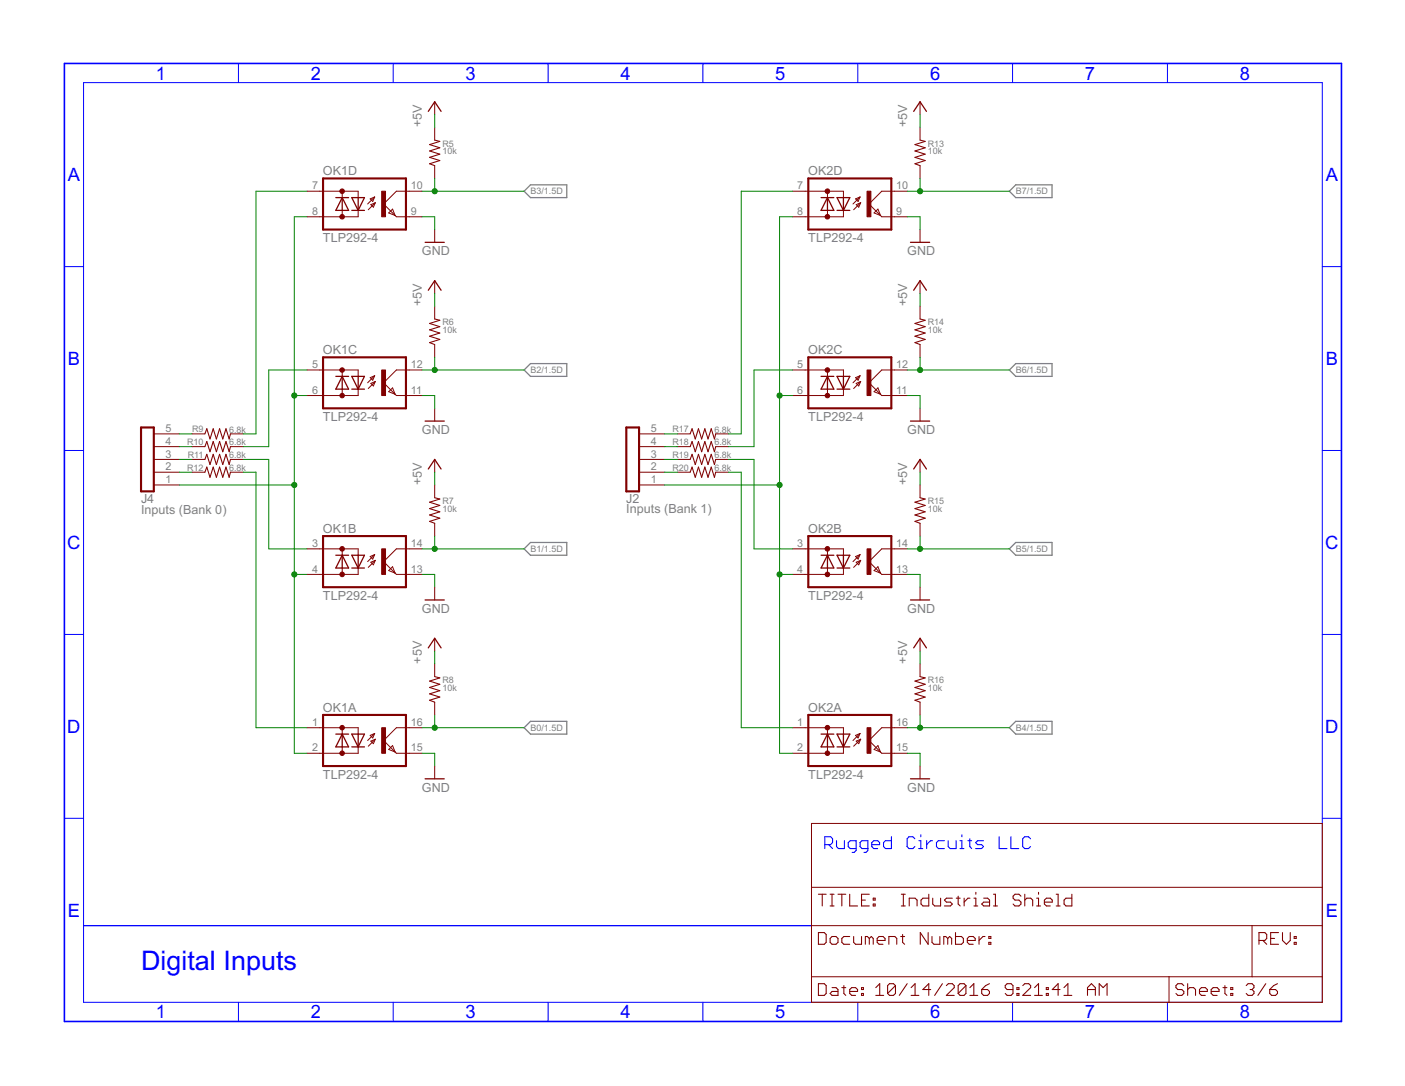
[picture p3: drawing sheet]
<svg xmlns="http://www.w3.org/2000/svg" width="279mm" height="216mm" viewBox="0 0 279 216" stroke-linecap="round" stroke-linejoin="round" font-family="sans-serif">
<path d="M12.8 12.6h254v190.5h-254z" fill="none" stroke="#00f" stroke-width=".32"/>
<g fill="none" stroke="#00f" stroke-width=".2">
<path d="M16.6 16.4h246.4v182.9h-246.4zM47.4 12.6v3.8M78.2 12.6v3.8M109 12.6v3.8M139.8 12.6v3.8M170.6 12.6v3.8M201.4 12.6v3.8M232.2 12.6v3.8M12.8 53h3.8M263 53h3.8M12.8 89.6h3.8M263 89.6h3.8"/>
<path d="M12.8 126.1h3.8M263 126.1h3.8M12.8 162.7h3.8M263 162.7h3.8M47.4 199.3v3.8M78.2 199.3v3.8M109 199.3v3.8M139.8 199.3v3.8M170.6 199.3v3.8M201.4 199.3v3.8M232.2 199.3v3.8"/>
</g>
<g fill="none" stroke="#00f" stroke-width=".21">
<path d="M164 167.9h1.2l.4-.4v-.7l-.4-.5h-1.2v2.4M164.8 167.9l.8 .8M166.3 167.1v1.2l.4 .4h1.2v-1.6M170.2 168.7h-1.1l-.4-.4v-.8l.4-.4h1.1v2l-.3 .4h-.4M172.6 168.7h-1.2l-.4-.4v-.8l.4-.4h1.2v2l-.4 .4h-.4M173.4 167.9h1.5v-.4l-.4-.4h-.7l-.4 .4v.8l.4 .4h.7M177.3 166.3v2.4h-1.2l-.4-.4v-.8l.4-.4h1.2M181.9 166.8l-.4-.5h-.7l-.4 .5v1.5l.4 .4h.7l.4-.4M182.7 168.7h.8M182.7 167.1h.4v1.6M183.1 166v.3M184.3 167.1v1.6"/>
<path d="M185.4 167.1h-.3l-.8 .8M187.8 167.1h-1.2l-.4 .4v.8l.4 .4h1.2M188.6 167.1v1.2l.4 .4h1.1v-1.6M190.9 168.7h.8M190.9 167.1h.4v1.6M191.3 166v.3M192.5 167.1h.7M192.8 166.8v1.5l.4 .4M195.6 167.1h-1.2l-.4 .4 .4 .4h.8l.4 .4-.4 .4h-1.2M198.7 166.3v2.4h1.6M201 166.3v2.4h1.6M204.9 166.8l-.4-.5h-.7l-.4 .5v1.5l.4 .4h.7l.4-.4"/>
</g>
<path d="M16.6 184h144.8" fill="none" stroke="#00f" stroke-width=".25"/>
<path d="M104.2 38l1.3-1.3h7.2v2.6h-7.2zM200.7 38l1.3-1.3h7.2v2.6h-7.2zM104.2 73.6l1.3-1.3h7.2v2.5h-7.2zM202 72.3h7.2v2.5h-7.2l-1.3-1.2zM104.2 109.1l1.3-1.3h7.2v2.6h-7.2zM202 107.8h7.2v2.6h-7.2l-1.3-1.3zM104.2 144.7l1.3-1.3h7.2v2.5h-7.2zM202 143.4h7.2v2.5h-7.2l-1.3-1.2z" fill="none" stroke="#808080" stroke-width=".25"/>
<path d="M64.2 35.5h16.5v10.1h-16.5zM160.7 35.5h16.5v10.1h-16.5zM64.2 71h16.5v10.2h-16.5zM160.7 71h16.5v10.2h-16.5zM28 85h2.6v12.7h-2.6zM124.5 85h2.6v12.7h-2.6zM64.2 106.6h16.5v10.1h-16.5zM160.7 106.6h16.5v10.1h-16.5zM64.2 142.1h16.5v10.2h-16.5zM160.7 142.1h16.5v10.2h-16.5z" fill="none" stroke="#800000" stroke-width=".42"/>
<g fill="none" stroke="#800000" stroke-width=".2">
<path d="M61.1 38h10.1v1.3M68.1 38v1.3M73.6 39.5l.9-.3-.4 .8zM74.5 39.2l-1.4 1.4M83.9 38h-5.1l-2.5 2.6 2.5 2.5h5.1M86.4 20.2v2.6M86.4 25.3v2.6M86.4 32.9v2.6M157.6 38h10.1v1.3M164.5 38v1.3M170.1 39.5l.9-.3-.4 .8zM171 39.2l-1.4 1.4"/>
<path d="M180.4 38h-5.1l-2.5 2.6 2.5 2.5h5.1M183 20.2v2.6M183 25.3v2.6M183 32.9v2.6M68.1 41.8v1.3M71.2 41.8v1.3h-10.1M73.7 40.7l.9-.4-.3 .9zM74.6 40.3l-1.4 1.4M78.1 41.6l.5 1.2-1.3-.5zM86.4 45.6v2.6M86.4 55.8v2.5M164.5 41.8v1.3"/>
<path d="M167.7 41.8v1.3h-10.1M170.3 40.7l.9-.4-.4 .9zM171.2 40.3l-1.4 1.4M174.6 41.6l.5 1.2-1.3-.5zM183 45.6v2.6M183 55.8v2.5M61.1 73.6h10.1v1.2M68.1 73.6v1.2M68.1 77.4v1.2M71.2 77.4v1.2h-10.1M73.6 75.1l.9-.4-.4 .9zM73.7 76.2l.9-.4-.3 .9z"/>
<path d="M74.5 74.7l-1.4 1.4M74.6 75.8l-1.4 1.4M78.1 77.1l.5 1.3-1.3-.5zM83.9 73.6h-5.1l-2.5 2.5 2.5 2.5h5.1M86.4 60.9v2.5M86.4 68.5v2.5M157.6 73.6h10.1v1.2M164.5 73.6v1.2M164.5 77.4v1.2M167.7 77.4v1.2h-10.1M170.1 75.1l.9-.4-.4 .9zM170.3 76.2l.9-.4-.4 .9z"/>
<path d="M171 74.7l-1.4 1.4M171.2 75.8l-1.4 1.4M174.6 77.1l.5 1.3-1.3-.5zM175.1 78.4l.2 .2h5.1M180.4 73.6h-5.1l-2.5 2.5 2.3 2.3M183 60.9v2.5M183 68.5v2.5M30.6 96.4h5.1M30.6 93.9h5.1M30.6 91.3h5.1M30.6 88.8h5.1M30.6 86.3h5.1"/>
<path d="M38.2 93.9h2.5M38.2 91.3h2.5M38.2 88.8h2.5M38.2 86.3h2.5M45.8 93.9h2.6M45.8 91.3h2.6M45.8 88.8h2.6M45.8 86.3h2.6M86.4 81.2v2.5M86.4 91.3v2.6M86.4 96.4v2.6M127.1 96.4h5.1"/>
<path d="M127.1 93.9h5.1M127.1 91.3h5.1M127.1 88.8h5.1M127.1 86.3h5.1M134.7 93.9h2.5M134.7 91.3h2.5M134.7 88.8h2.5M134.7 86.3h2.5M142.3 93.9h2.6M142.3 91.3h2.6M142.3 88.8h2.6M142.3 86.3h2.6"/>
<path d="M183 81.2v2.5M183 91.3v2.6M183 96.4v2.6M61.1 109.1h10.1v1.3M68.1 109.1v1.3M68.1 112.9v1.3M71.2 112.9v1.3h-10.1M73.6 110.6l.9-.3-.4 .8zM73.7 111.8l.9-.4-.3 .9zM74.5 110.3l-1.4 1.4M74.6 111.4l-1.4 1.4M78.1 112.7l.5 1.2-1.3-.5z"/>
<path d="M83.9 109.1h-5.1l-2.5 2.6 2.5 2.5h5.1M86.4 104v2.6M86.4 116.7v2.6M157.6 109.1h10.1v1.3M164.5 109.1v1.3M164.5 112.9v1.3M167.7 112.9v1.3h-10.1M170.1 110.6l.9-.3-.4 .8zM170.3 111.8l.9-.4-.4 .9zM171 110.3l-1.4 1.4M171.2 111.4l-1.4 1.4M174.6 112.7l.5 1.2-1.3-.5z"/>
<path d="M180.4 109.1h-5.1l-2.5 2.6 2.5 2.5h5.1M183 104v2.6M183 116.7v2.6M86.4 126.9v2.5M86.4 132v2.5M86.4 139.6v2.5M183 126.9v2.5M183 132v2.5M183 139.6v2.5M61.1 144.7h10.1v1.2M68.1 144.7v1.2M68.1 148.5v1.3"/>
<path d="M71.2 148.5v1.3h-10.1M73.6 146.2l.9-.4-.4 .9zM73.7 147.3l.9-.3-.3 .8zM74.5 145.8l-1.4 1.4M74.6 147l-1.4 1.4M77.3 149l.8-.8 .5 1.3zM83.9 144.7h-5.1l-2.5 2.5 2.5 2.6h5.1M86.4 152.3v2.5M157.6 144.7h10.1v1.2M164.5 144.7v1.2M164.5 148.5v1.3M167.7 148.5v1.3h-10.1"/>
<path d="M170.1 146.2l.9-.4-.4 .9zM170.3 147.3l.9-.3-.4 .8zM171 145.8l-1.4 1.4M171.2 147l-1.4 1.4M174.6 148.2l.5 1.3-1.3-.5zM180.4 144.7h-5.1l-2.5 2.5 2.5 2.6h5.1M183 152.3v2.5M161.4 163.7h101.6v35.6h-101.6zM161.4 176.4h101.6M161.4 184h101.6M161.4 194.2h101.6M232.5 194.2v5.1"/>
<path d="M249 184v10.2"/>
</g>
<g fill="none" stroke="#800000" stroke-width=".25">
<path d="M66.8 39.3h2.5M68.1 39.3v2.5M68.1 39.3l1.2 2.5h-2.5zM70 39.3h2.5l-1.3 2.5zM71.2 39.3v2.5M85.2 22.1l1.2-1.9 1.3 1.9M163.3 39.3h2.5M164.5 39.3l1.3 2.5h-2.5zM164.5 39.3v2.5M166.5 39.3h2.5l-1.3 2.5zM167.7 39.3v2.5M181.7 22.1l1.3-1.9 1.2 1.9"/>
<path d="M70 41.8h2.5M84.5 48.2h3.8M85.2 57.7l1.2-1.9 1.3 1.9M166.5 41.8h2.5M181.1 48.2h3.8M181.7 57.7l1.3-1.9 1.2 1.9M66.8 74.8h2.5M68.1 74.8v2.6M68.1 74.8l1.2 2.6h-2.5zM70 74.8h2.5l-1.3 2.6zM70 77.4h2.5M71.2 74.8v2.6"/>
<path d="M163.3 74.8h2.5M164.5 74.8l1.3 2.6h-2.5zM164.5 74.8v2.6M166.5 77.4h2.5M166.5 74.8h2.5l-1.3 2.6zM167.7 74.8v2.6M84.5 83.7h3.8M85.2 93.2l1.2-1.9 1.3 1.9M181.1 83.7h3.8M181.7 93.2l1.3-1.9 1.2 1.9M66.8 110.4h2.5M68.1 110.4v2.5"/>
<path d="M68.1 110.4l1.2 2.5h-2.5zM70 110.4h2.5l-1.3 2.5zM70 112.9h2.5M71.2 110.4v2.5M84.5 119.3h3.8M163.3 110.4h2.5M164.5 110.4l1.3 2.5h-2.5zM164.5 110.4v2.5M166.5 112.9h2.5M166.5 110.4h2.5l-1.3 2.5zM167.7 110.4v2.5M181.1 119.3h3.8"/>
<path d="M85.2 128.8l1.2-1.9 1.3 1.9M181.7 128.8l1.3-1.9 1.2 1.9M66.8 145.9h2.5M68.1 145.9l1.2 2.6h-2.5zM68.1 145.9v2.6M70 145.9h2.5l-1.3 2.6zM70 148.5h2.5M71.2 145.9v2.6M84.5 154.8h3.8M163.3 145.9h2.5M164.5 145.9l1.3 2.6h-2.5zM164.5 145.9v2.6"/>
<path d="M166.5 148.5h2.5M166.5 145.9h2.5l-1.3 2.6zM167.7 145.9v2.6M181.1 154.8h3.8"/>
</g>
<g fill="#800000" stroke="#800000" stroke-width=".2">
<path d="M67.6 144.4a.46 .46 0 0 1 .8 0 .46 .46 0 0 1-.2 .7 .46 .46 0 0 1-.6-.4h.5h-.5z" fill-rule="evenodd"/>
<path d="M67.6 149.5a.46 .46 0 0 1 .8 0 .46 .46 0 0 1-.2 .7 .46 .46 0 0 1-.6-.4h.5h-.5z" fill-rule="evenodd"/>
<path d="M67.6 108.9a.46 .46 0 0 1 .8-.1 .46 .46 0 0 1-.2 .7 .46 .46 0 0 1-.6-.4h.5h-.5z" fill-rule="evenodd"/>
<path d="M67.6 114a.46 .46 0 0 1 .8-.1 .46 .46 0 0 1-.2 .7 .46 .46 0 0 1-.6-.4h.5h-.5z" fill-rule="evenodd"/>
<path d="M67.6 73.3a.46 .46 0 0 1 .8 0 .46 .46 0 0 1-.2 .7 .46 .46 0 0 1-.6-.4h.5h-.5z" fill-rule="evenodd"/>
<path d="M67.6 78.4a.46 .46 0 0 1 .8 0 .46 .46 0 0 1-.2 .7 .46 .46 0 0 1-.6-.5l.5 .1-.5-.1z" fill-rule="evenodd"/>
<path d="M67.6 37.8a.46 .46 0 0 1 .8-.1 .46 .46 0 0 1-.2 .7 .46 .46 0 0 1-.6-.4h.5h-.5z" fill-rule="evenodd"/>
<path d="M67.6 42.9a.46 .46 0 0 1 .8-.1 .46 .46 0 0 1-.2 .7 .46 .46 0 0 1-.6-.4h.5h-.5z" fill-rule="evenodd"/>
<path d="M164.1 144.4a.46 .46 0 0 1 .8 0 .46 .46 0 0 1-.2 .7 .46 .46 0 0 1-.6-.4h.5h-.5z" fill-rule="evenodd"/>
<path d="M164.1 149.5a.46 .46 0 0 1 .8 0 .46 .46 0 0 1-.2 .7 .46 .46 0 0 1-.6-.4h.5h-.5z" fill-rule="evenodd"/>
<path d="M164.1 108.9a.46 .46 0 0 1 .8-.1 .46 .46 0 0 1-.2 .7 .46 .46 0 0 1-.6-.4h.5h-.5z" fill-rule="evenodd"/>
<path d="M164.1 114a.46 .46 0 0 1 .8-.1 .46 .46 0 0 1-.2 .7 .46 .46 0 0 1-.6-.4h.5h-.5z" fill-rule="evenodd"/>
<path d="M164.1 73.3a.46 .46 0 0 1 .8 0 .46 .46 0 0 1-.2 .7 .46 .46 0 0 1-.6-.4h.5h-.5z" fill-rule="evenodd"/>
<path d="M164.1 78.4a.46 .46 0 0 1 .8 0 .46 .46 0 0 1-.2 .7 .46 .46 0 0 1-.6-.5l.5 .1-.5-.1z" fill-rule="evenodd"/>
<path d="M164.1 37.8a.46 .46 0 0 1 .8-.1 .46 .46 0 0 1-.2 .7 .46 .46 0 0 1-.6-.4h.5h-.5z" fill-rule="evenodd"/>
<path d="M164.1 42.9a.46 .46 0 0 1 .8-.1 .46 .46 0 0 1-.2 .7 .46 .46 0 0 1-.6-.4h.5h-.5z" fill-rule="evenodd"/>
</g>
<g fill="#800000" stroke="#800000" stroke-width=".2">
<path d="M75.9 144.7h.8v5.1h-.8z"/>
<path d="M75.9 109.1h.8v5.1h-.8z"/>
<path d="M75.9 73.6h.8v5h-.8z"/>
<path d="M75.9 38h.8v5.1h-.8z"/>
<path d="M172.4 144.7h.8v5.1h-.8z"/>
<path d="M172.4 109.1h.8v5.1h-.8z"/>
<path d="M172.4 73.6h.8v5h-.8z"/>
<path d="M172.4 38h.8v5.1h-.8z"/>
</g>
<g fill="none" stroke="#800000" stroke-width=".21">
<path d="M86.4 27.9l1.1 .2-2.1 .6 2.1 .7-2.1 .6 2.1 .6-2.1 .7 2.1 .6-2.1 .7 1 .3M183 27.9l1 .2-2.1 .6 2.1 .7-2.1 .6 2.1 .6-2.1 .7 2.1 .6-2.1 .7 1.1 .3M86.4 63.4l1.1 .3-2.1 .6 2.1 .6-2.1 .7 2.1 .6-2.1 .6 2.1 .7-2.1 .6 1 .4M183 63.4l1 .3-2.1 .6 2.1 .6-2.1 .7 2.1 .6-2.1 .6 2.1 .7-2.1 .6 1.1 .4M40.7 86.3l.4-1.1 .7 2.1 .6-2.1 .6 2.1 .7-2.1 .6 2.1 .6-2.1 .7 2.1 .2-1M40.7 88.8l.4-1 .7 2 .6-2 .6 2 .7-2 .6 2 .6-2 .7 2 .2-1M40.7 91.3l.4-1 .7 2.1 .6-2.1 .6 2.1 .7-2.1 .6 2.1 .6-2.1 .7 2.1 .2-1.1M40.7 93.9l.4-1 .7 2 .6-2 .6 2 .7-2 .6 2 .6-2 .7 2 .2-1M86.4 99l1.1 .2-2.1 .6 2.1 .7-2.1 .6 2.1 .6-2.1 .7 2.1 .6-2.1 .7 1 .3M137.2 86.3l.4-1.1 .7 2.1 .6-2.1 .6 2.1 .7-2.1 .6 2.1 .6-2.1 .7 2.1 .2-1M137.2 88.8l.4-1 .7 2 .6-2 .6 2 .7-2 .6 2 .6-2 .7 2 .2-1M137.2 91.3l.4-1 .7 2.1 .6-2.1 .6 2.1 .7-2.1 .6 2.1 .6-2.1 .7 2.1 .2-1.1"/>
<path d="M137.2 93.9l.4-1 .7 2 .6-2 .6 2 .7-2 .6 2 .6-2 .7 2 .2-1M183 99l1 .2-2.1 .6 2.1 .7-2.1 .6 2.1 .6-2.1 .7 2.1 .6-2.1 .7 1.1 .3M86.4 134.5l1.1 .3-2.1 .6 2.1 .6-2.1 .7 2.1 .6-2.1 .6 2.1 .7-2.1 .6 1 .4M183 134.5l1 .3-2.1 .6 2.1 .6-2.1 .7 2.1 .6-2.1 .6 2.1 .7-2.1 .6 1.1 .4M162.8 177.8h1.5M163.5 177.8v2.3M165.1 177.8h.8M165.5 177.8v2.3M166.6 177.8h1.6M167.4 177.8v2.3M169 177.8v2.3h1.5M171.3 178.9h.8"/>
<path d="M172.9 177.8h-1.6v2.3h1.6M173.7 179.7h.3v.4h-.3zM173.7 178.6h.3v.3h-.3zM179.2 177.8h.8M179.6 177.8v2.3M184.7 177.8v2.3h-1.2l-.3-.4v-.8l.3-.3h1.2M185.5 178.6v1.1l.4 .4h1.1v-1.5M189.4 178.6h-1.2l-.4 .3 .4 .4h.8l.4 .4-.4 .4h-1.2M190.2 178.6h.7M190.5 178.2v1.5l.4 .4M191.7 178.6v1.5M192.9 178.6h-.4l-.8 .7"/>
<path d="M193.7 178.6h.4v1.5M194.1 177.4v.4M195.6 178.6h.8l.4 .3v1.2h-1.2l-.4-.4 .4-.4h1.2M197.6 177.8h.4v2.3M203 178.2l-.4-.4h-.8l-.3 .4v.4l.3 .3h.8l.4 .4v.4l-.4 .4h-.8l-.3-.4M203.8 178.9l.4-.3h.8l.4 .3v1.2M203.8 177.8v2.3M206.1 178.6h.4v1.5M206.5 177.4v.4M207.7 179.3h1.6v-.4l-.4-.3h-.8l-.4 .3v.8l.4 .4h.8M210 177.8h.4v2.3M213.1 177.8v2.3h-1.1l-.4-.4v-.8l.4-.3h1.1"/>
<path d="M162.8 185.4h1.1l.4 .4v1.5l-.4 .4h-1.1zM162.8 195.6h1.1l.4 .3v1.6l-.4 .4h-1.1zM165.1 186.6l.4-.4h.7l.4 .4v.7l-.4 .4h-.7l-.4-.4zM165.1 180.1h.8M165.5 196.3h.7l.4 .4v1.2h-1.1l-.4-.4 .4-.4h1.1M167.4 196.3h.8M167.8 195.9v1.6l.4 .4M169 197.1h1.5v-.4l-.4-.4h-.7l-.4 .4v.8l.4 .4h.7M169 186.2h-1.2l-.4 .4v.7l.4 .4h1.2M169.8 186.2v1.1l.3 .4h1.2v-1.5M171.3 197.5h.4v.4h-.4zM171.3 196.3h.4v.4h-.4z"/>
<path d="M172.9 186.6l-.4-.4h-.4v1.5M172.9 186.6l.4-.4 .4 .4v1.1M172.9 186.6v1.1M174.2 197.9h1.5M174.2 196.3l.7-.7v2.3M174.4 187h1.6v-.4l-.4-.4h-.8l-.4 .4v.7l.4 .4h.8M176.8 187.7v-1.5h1.1l.4 .4v1.1M178.1 195.9v1.6l-.4 .4h-.8l-.4-.4M178.1 195.9l-.4-.3h-.8l-.4 .3v1.6M178.1 195.9l-1.6 1.6M179.1 186.2h.8M179.2 180.1h.8"/>
<path d="M179.5 185.8v1.5l.4 .4M180.4 195.6l-1.6 2.3M180.8 180.1v-1.5h1.2l.4 .3v1.2M181.2 197.9h1.5M181.2 196.3l.8-.7v2.3M184.6 185.4v2.3l-1.6-2.3v2.3M185.1 196.7h-1.6l1.2-1.1v2.3M185.3 186.2v1.1l.4 .4h1.2v-1.5M187.4 195.6l-1.5 2.3M188.2 195.9l.4-.3h.8l.4 .3v.4l-1.6 1.6h1.6M188.5 186.6l-.4-.4h-.4v1.5M188.5 186.6v1.1"/>
<path d="M188.5 186.6l.3-.4 .5 .4v1.1M190 185.4v2.3h1.2l.4-.4v-.7l-.4-.4h-1.2M192.1 195.9v1.6l-.4 .4h-.8l-.4-.4M192.1 195.9l-.4-.3h-.8l-.4 .3v1.6M192.1 195.9l-1.6 1.6M192.4 187h1.5v-.4l-.4-.4h-.8l-.3 .4v.7l.3 .4h.8M192.9 197.9h1.5M192.9 196.3l.8-.7v2.3M193.7 180.1h.7M194.7 186.2v1.5M195.2 196.7h1.2l.4 .4v.4l-.4 .4h-.8l-.4-.4zM195.9 186.2h-.4l-.8 .8"/>
<path d="M196.6 187.3h.4v.4h-.4zM196.6 186.2h.4v.4h-.4zM196.8 195.6l-.8 .3-.8 .8M197.6 180.1h.8M201.4 196.7h-1.1l-.4-.4v-.4l.4-.3h.8l.3 .3v1.6l-.3 .4h-.8l-.4-.4M202.2 197.5h.4v.4h-.4zM202.2 196.3h.4v.4h-.4zM203.4 195.9l.4-.3h.8l.4 .3v.4l-1.6 1.6h1.6M205.7 197.9h1.6M205.7 196.3l.8-.7v2.3M206.1 180.1h.8M208.1 197.5h.4v.4h-.4z"/>
<path d="M208.1 196.3h.4v.4h-.4zM210 180.1h.8M210.8 196.7h-1.5l1.1-1.1v2.3M211.6 197.9h1.5M211.6 196.3l.8-.7v2.3M216.3 196.7h1.5M216.3 197.9v-1.6l.7-.7 .8 .7v1.6M218.6 197.9v-2.3l.8 .7 .8-.7v2.3M235.4 195.9l-.4-.3h-.8l-.4 .3v.4l.4 .4h.8l.4 .4v.4l-.4 .4h-.8l-.4-.4M236.2 196.7l.4-.4h.8l.3 .4v1.2M236.2 195.6v2.3M238.5 197.1h1.6v-.4l-.4-.4h-.8l-.4 .4v.8l.4 .4h.8"/>
<path d="M240.9 197.1h1.5v-.4l-.4-.4h-.7l-.4 .4v.8l.4 .4h.7M243.2 196.3h.8M243.6 195.9v1.6l.4 .4M244.8 197.5h.4v.4h-.4zM244.8 196.3h.4v.4h-.4zM247.8 195.9l.4-.3h.8l.4 .3v.4l-.4 .4M248.6 196.7h.4M249 196.7l.4 .4v.4l-.4 .4h-.8l-.4-.4M250.4 187h1.1l.4-.4v-.8l-.4-.4h-1.1v2.3M251.1 187l.8 .7M251.7 195.6l-1.6 2.3M252.5 196.7h1.2l.3 .4v.4l-.3 .4h-.8l-.4-.4z"/>
<path d="M252.7 186.6h.8M254 195.6l-.7 .3-.8 .8M254.3 185.4h-1.6v2.3h1.6M255 185.4v1.6l.8 .7 .8-.7v-1.6M257.4 187.3h.4v.4h-.4zM257.4 186.2h.4v.4h-.4z"/>
</g>
<g fill="none" stroke="#008000" stroke-width=".2">
<path d="M61.1 38h-10.2v48.3h-2.5M83.9 38h20.3M86.4 22.8v2.5M86.4 35.5v2.5M157.6 38h-10.2v48.3h-2.5M180.4 38h20.3M183 22.8v2.5M183 35.5v2.5M61.1 43.1h-2.6v106.7h2.6M83.9 43.1h2.5v2.5M86.4 58.3v2.6M157.6 43.1h-2.6v106.7h2.6"/>
<path d="M180.4 43.1h2.6v2.5M183 58.3v2.6M58.5 78.6h2.6M61.1 73.6h-7.7v15.2h-5M83.9 78.6h2.5v2.6M83.9 73.6h20.3M86.4 71v2.6M155 78.6h2.6M157.6 73.6h-7.7v15.2h-5M180.4 78.6h2.6v2.6M180.4 73.6h20.3M183 71v2.6"/>
<path d="M35.7 96.4h22.8M35.7 86.3h2.5M35.7 88.8h2.5M35.7 91.3h2.5M35.7 93.9h2.5M48.4 91.3h5v17.8h7.7M48.4 93.9h2.5v50.8h10.2M86.4 93.9v2.5M132.2 96.4h22.8M132.2 86.3h2.5M132.2 88.8h2.5M132.2 91.3h2.5"/>
<path d="M132.2 93.9h2.5M144.9 91.3h5v17.8h7.7M144.9 93.9h2.5v50.8h10.2M183 93.9v2.5M58.5 114.2h2.6M83.9 114.2h2.5v2.5M83.9 109.1h20.3M86.4 106.6v2.5M155 114.2h2.6M180.4 114.2h2.6v2.5M180.4 109.1h20.3M183 106.6v2.5"/>
<path d="M86.4 129.4v2.6M183 129.4v2.6M83.9 149.8h2.5v2.5M83.9 144.7h20.3M86.4 142.1v2.6M180.4 149.8h2.6v2.5M180.4 144.7h20.3M183 142.1v2.6"/>
</g>
<g fill="#008000" stroke="#008000" stroke-width=".2">
<circle cx="58.5" cy="96.4" r=".51"/>
<circle cx="58.5" cy="78.6" r=".51"/>
<circle cx="58.5" cy="114.2" r=".51"/>
<circle cx="86.4" cy="144.7" r=".51"/>
<circle cx="86.4" cy="109.1" r=".51"/>
<circle cx="86.4" cy="73.6" r=".51"/>
<circle cx="155" cy="114.2" r=".51"/>
<circle cx="155" cy="96.4" r=".51"/>
<circle cx="155" cy="78.6" r=".51"/>
<circle cx="183" cy="144.7" r=".51"/>
<circle cx="183" cy="109.1" r=".51"/>
<circle cx="183" cy="38" r=".51"/>
<circle cx="183" cy="73.6" r=".51"/>
<circle cx="86.4" cy="38" r=".51"/>
</g>
<text font-size="6" fill="#00f" x="28" y="192.9">Digital Inputs</text>
<g font-size="4.1" fill="#00f">
<text x="31" y="15.8">1</text>
<text x="61.8" y="15.8">2</text>
<text x="92.6" y="15.8">3</text>
<text x="123.4" y="15.8">4</text>
<text x="154.2" y="15.8">5</text>
<text x="185" y="15.8">6</text>
<text x="215.7" y="15.8">7</text>
<text x="246.5" y="15.8">8</text>
<text x="13.5" y="36">A</text>
<text x="263.6" y="36">A</text>
<text x="13.5" y="72.6">B</text>
<text x="263.6" y="72.6">B</text>
<text x="13.4" y="109.1">C</text>
<text x="263.5" y="109.1">C</text>
<text x="13.4" y="145.7">D</text>
<text x="263.5" y="145.7">D</text>
<text x="13.5" y="182.3">E</text>
<text x="263.6" y="182.3">E</text>
<text x="31" y="202.5">1</text>
<text x="61.8" y="202.5">2</text>
<text x="92.6" y="202.5">3</text>
<text x="123.4" y="202.5">4</text>
<text x="154.2" y="202.5">5</text>
<text x="185" y="202.5">6</text>
<text x="215.7" y="202.5">7</text>
<text x="246.5" y="202.5">8</text>
</g>
<g font-size="2.8" fill="#808080">
<text x="83.9" y="25.3" transform="rotate(-90 83.9 25.3)">+5V</text>
<text x="180.4" y="25.3" transform="rotate(-90 180.4 25.3)">+5V</text>
<text x="64.2" y="34.8">OK1D</text>
<text x="160.7" y="34.8">OK2D</text>
<text x="64.2" y="48.2">TLP292-4</text>
<text x="83.9" y="50.7">GND</text>
<text x="160.7" y="48.2">TLP292-4</text>
<text x="180.4" y="50.7">GND</text>
<text x="83.9" y="60.9" transform="rotate(-90 83.9 60.9)">+5V</text>
<text x="180.4" y="60.9" transform="rotate(-90 180.4 60.9)">+5V</text>
<text x="64.2" y="70.4">OK1C</text>
<text x="160.7" y="70.4">OK2C</text>
<text x="64.2" y="83.7">TLP292-4</text>
<text x="160.7" y="83.7">TLP292-4</text>
<text x="83.9" y="86.3">GND</text>
<text x="180.4" y="86.3">GND</text>
<text x="28" y="100">J4</text>
<text x="83.9" y="96.4" transform="rotate(-90 83.9 96.4)">+5V</text>
<text x="124.5" y="100">J2</text>
<text x="180.4" y="96.4" transform="rotate(-90 180.4 96.4)">+5V</text>
<text x="28" y="102.3">Inputs (Bank 0)</text>
<text x="64.2" y="105.9">OK1B</text>
<text x="124.5" y="102">Inputs (Bank 1)</text>
<text x="160.7" y="105.9">OK2B</text>
<text x="64.2" y="119.3">TLP292-4</text>
<text x="160.7" y="119.3">TLP292-4</text>
<text x="83.9" y="121.8">GND</text>
<text x="180.4" y="121.8">GND</text>
<text x="83.9" y="132" transform="rotate(-90 83.9 132)">+5V</text>
<text x="180.4" y="132" transform="rotate(-90 180.4 132)">+5V</text>
<text x="64.2" y="141.5">OK1A</text>
<text x="160.7" y="141.5">OK2A</text>
<text x="64.2" y="154.8">TLP292-4</text>
<text x="160.7" y="154.8">TLP292-4</text>
<text x="83.9" y="157.4">GND</text>
<text x="180.4" y="157.4">GND</text>
</g>
<g font-size="2.4" fill="#808080">
<text x="62.1" y="37.7">7</text>
<text x="81.7" y="37.7">10</text>
<text x="158.6" y="37.7">7</text>
<text x="178.2" y="37.7">10</text>
<text x="62.1" y="42.7">8</text>
<text x="81.7" y="42.7">9</text>
<text x="158.6" y="42.7">8</text>
<text x="178.2" y="42.7">9</text>
<text x="62.1" y="73.2">5</text>
<text x="81.7" y="73.2">12</text>
<text x="158.6" y="73.2">5</text>
<text x="178.2" y="73.2">12</text>
<text x="62.1" y="78.3">6</text>
<text x="81.7" y="78.3">11</text>
<text x="158.6" y="78.3">6</text>
<text x="178.2" y="78.3">11</text>
<text x="32.9" y="88.4">4</text>
<text x="32.9" y="85.9">5</text>
<text x="129.4" y="88.4">4</text>
<text x="129.4" y="85.9">5</text>
<text x="32.9" y="93.5">2</text>
<text x="32.9" y="91">3</text>
<text x="129.4" y="93.5">2</text>
<text x="129.4" y="91">3</text>
<text x="32.9" y="96.1">1</text>
<text x="129.4" y="96.1">1</text>
<text x="62.1" y="108.8">3</text>
<text x="62.1" y="113.8">4</text>
<text x="81.7" y="113.8">13</text>
<text x="81.7" y="108.8">14</text>
<text x="158.6" y="108.8">3</text>
<text x="158.6" y="113.8">4</text>
<text x="178.2" y="113.8">13</text>
<text x="178.2" y="108.8">14</text>
<text x="62.1" y="144.3">1</text>
<text x="62.1" y="149.4">2</text>
<text x="81.7" y="149.4">15</text>
<text x="81.7" y="144.3">16</text>
<text x="158.6" y="144.3">1</text>
<text x="158.6" y="149.4">2</text>
<text x="178.2" y="149.4">15</text>
<text x="178.2" y="144.3">16</text>
</g>
<g font-size="2" fill="#808080">
<text x="88" y="29.2">R5</text>
<text x="184.5" y="29.2">R13</text>
<text x="88" y="30.6">10k</text>
<text x="184.5" y="30.6">10k</text>
<text x="105.5" y="38.6">B3/1.5D</text>
<text x="202" y="38.6">B7/1.5D</text>
<text x="88" y="64.7">R6</text>
<text x="184.5" y="64.7">R14</text>
<text x="88" y="66.2">10k</text>
<text x="184.5" y="66.2">10k</text>
<text x="105.5" y="74.2">B2/1.5D</text>
<text x="202" y="74.2">B6/1.5D</text>
<text x="37.2" y="88.5">R10</text>
<text x="38.2" y="86">R9</text>
<text x="45.6" y="86">6.8k</text>
<text x="45.6" y="88.5">6.8k</text>
<text x="133.7" y="86">R17</text>
<text x="133.7" y="88.5">R18</text>
<text x="142.1" y="86">6.8k</text>
<text x="142.1" y="88.5">6.8k</text>
<text x="37.2" y="93.6">R12</text>
<text x="37.3" y="91.1">R11</text>
<text x="45.6" y="91.1">6.8k</text>
<text x="45.6" y="93.6">6.8k</text>
<text x="133.7" y="91.1">R19</text>
<text x="133.7" y="93.6">R20</text>
<text x="142.1" y="91.1">6.8k</text>
<text x="142.1" y="93.6">6.8k</text>
<text x="88" y="101.8">10k</text>
<text x="88" y="100.3">R7</text>
<text x="184.5" y="101.8">10k</text>
<text x="184.5" y="100.3">R15</text>
<text x="105.5" y="109.8">B1/1.5D</text>
<text x="202" y="109.8">B5/1.5D</text>
<text x="88" y="137.3">10k</text>
<text x="88" y="135.8">R8</text>
<text x="184.5" y="137.3">10k</text>
<text x="184.5" y="135.8">R16</text>
<text x="105.5" y="145.3">B0/1.5D</text>
<text x="202" y="145.3">B4/1.5D</text>
</g>
</svg>
